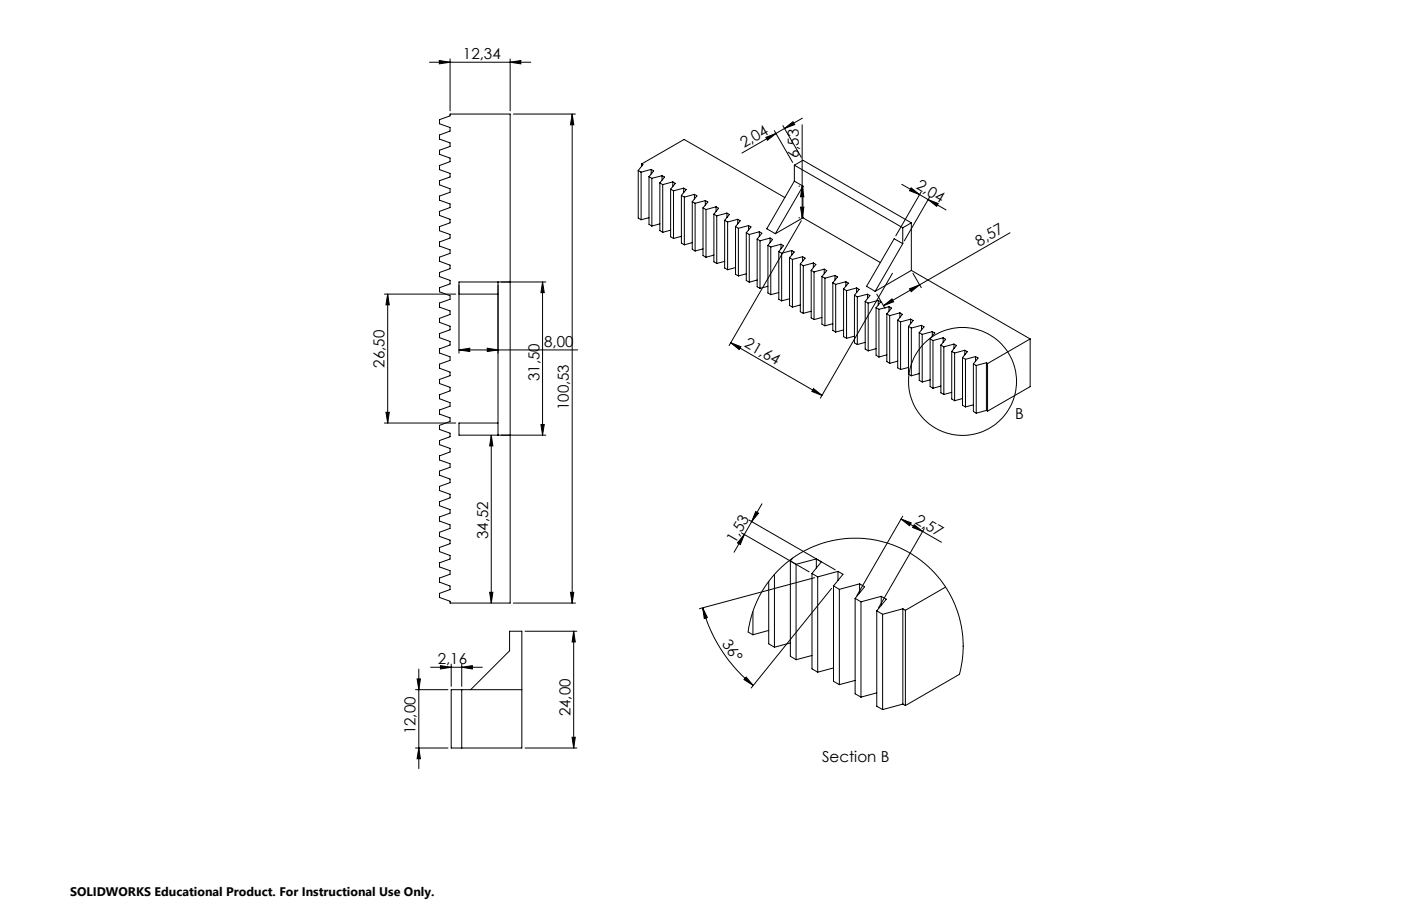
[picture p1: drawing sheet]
<svg xmlns="http://www.w3.org/2000/svg" width="432mm" height="279mm" viewBox="0 0 432 279" stroke-linecap="round" stroke-linejoin="round" font-family="sans-serif">
<g fill="none" stroke="#000" stroke-width=".31">
<path d="M132.4 19.2h31.2M135.4 18.7l3.3 .5-3.3 .5zM138.7 18.2v16M157.2 19.2l3.3-.5v1zM157.2 18.2v16M135.5 36.9l3.2-1.2v-.5h18.5v150.8h-18.5v-.6l-3.2-1.1v-1.3l3.2-1.2v-1.1l-3.2-1.2v-1.2l3.2-1.2v-1.1l-3.2-1.2v-1.2l3.2-1.2v-1.1l-3.2-1.2v-1.3l3.2-1.1v-1.1l-3.2-1.2v-1.3l3.2-1.2v-1l-3.2-1.2v-1.3l3.2-1.1v-1.1l-3.2-1.2v-1.3l3.2-1.2v-1.1l-3.2-1.1v-1.3l3.2-1.2v-1.1l-3.2-1.2v-1.2l3.2-1.2v-1.1l-3.2-1.1v-1.3l3.2-1.2v-1.1l-3.2-1.2v-1.2l3.2-1.2v-1.1l-3.2-1.2v-1.2l3.2-1.2v-1.1l-3.2-1.2v-1.3l3.2-1.1v-1.1l-3.2-1.2v-1.3l3.2-1.2v-1l-3.2-1.2v-1.3l3.2-1.1v-1.1l-3.2-1.2v-1.3l3.2-1.2v-1.1l-3.2-1.1v-1.3l3.2-1.2v-1.1l-3.2-1.2v-1.2l3.2-1.2v-1.1l-3.2-1.2v-1.2l3.2-1.2v-1.1l-3.2-1.2v-1.2l3.2-1.2v-1.1l-3.2-1.2v-1.3l3.2-1.1v-1.1l-3.2-1.2v-1.3l3.2-1.1v-1.1l-3.2-1.2v-1.3l3.2-1.2v-1.1l-3.2-1.1v-1.3l3.2-1.2v-1.1l-3.2-1.1v-1.3l3.2-1.2v-1.1l-3.2-1.2v-1.2l3.2-1.2v-1.1l-3.2-1.2v-1.2l3.2-1.2v-1.1l-3.2-1.2v-1.3l3.2-1.1v-1.1l-3.2-1.2v-1.3l3.2-1.2v-1l-3.2-1.2v-1.3l3.2-1.1v-1.1l-3.2-1.2v-1.3l3.2-1.2v-1.1l-3.2-1.1zM158.2 35.2h19.1M176.4 35.2l.4 3.3h-1zM176.4 35.2v150.8M241.3 38.8l5.7 9.7M241.8 39.6l2.6-2.1 .5 .9zM241.8 39.6l-2.7 1.6"/>
<path d="M247.2 38.5v28.7M247.3 36.4l-5.5 3.2M196.7 52.6l.9 .5M196.7 52.6v14.7l.9 .5M197.6 53.1v14.7M197.8 50.6l.4 .2-1.5 1.8M197.8 50.6l13.1-7.6 31 17.9M197.8 50.6v.7M200 54.5l.9 .5M200 54.5v14.7l.9 .5M200.7 52.2l.8 .5-1.5 1.8M200.7 52.2l-3.1 .9"/>
<path d="M200.7 52.2v1.5M200.9 55v14.7M203.4 56.4l.9 .5M203.4 56.4v14.7l.9 .5M204 54.2l.8 .4-1.4 1.8M204 54.2l-3.1 .8M204 54.2v1.4M204.3 56.9v14.7M206.7 58.3l.9 .5M206.7 58.3v14.7l.9 .6M207.4 56.1l.7 .5-1.4 1.7M207.4 56.1l-3.1 .8"/>
<path d="M207.4 56.1v1.4M207.6 58.8v14.8M210.7 58l.8 .5-1.5 1.8M210.7 58l-3.1 .8M210.7 58v1.4M214 59.9l.8 .5-1.4 1.8M214 59.9l-3.1 .9M214 59.9v1.4M236 42.4l3.1-1.2-2.6 2.1zM238.7 40.3l5.6 9.8M239.1 41.2l-10.4 6M244.8 55.8l-8.5 14.8 2.7 1.5"/>
<path d="M244.8 50.9l33.4 19.3M244.8 50.9l2.7-1.5 33.4 19.3M244.8 50.9v4.9M244.8 55.8l2.7 1.6M246.2 57.4h.3M247.2 57.4l.6 3.3h-1.1zM247.5 57.4v9.8M247.5 57.4l-8.5 14.7M277.9 56.8l5.5 3.2M280.8 57.9l2.6 2.1-3.1-1.2zM283.9 59.2l-7.8 13.5M200 67.1l-2.4 .7"/>
<path d="M203.4 69l-2.5 .7M206.7 71l-2.4 .6M210 60.3l.9 .5M210 60.3v14.7l.9 .5M210 72.9l-2.4 .7M210.9 60.8v14.7M213.4 62.2l.8 .5M213.4 62.2v14.7l.8 .5M213.4 74.8l-2.5 .7M214.2 62.7v14.7M216.7 64.1l.9 .5M216.7 64.1v14.7l.9 .5"/>
<path d="M216.7 76.8l-2.5 .6M217.4 61.9l.8 .4-1.5 1.8M217.4 61.9l-3.2 .8M217.4 61.9v1.4M217.6 64.6v14.7M220 66l.9 .6M220 66v14.8l.9 .4M220 78.7l-2.4 .6M220.7 63.8l.8 .4-1.5 1.8M220.7 63.8l-3.1 .8M220.7 63.8v1.4M220.9 66.6v14.6"/>
<path d="M223.3 67.9l1 .6M223.3 67.9v14.8l1 .5M224 65.7l.8 .4-1.5 1.8M224 65.7l-3.1 .9M224 65.7v1.4M224.3 68.5v14.7M226.7 69.9l.9 .5M226.7 69.9v14.7l.9 .5M227.4 67.6l.7 .5-1.4 1.8M227.4 67.6l-3.1 .9M227.4 67.6v1.4M227.6 70.4v14.7"/>
<path d="M230 71.8l.9 .5M230 71.8v14.7l.9 .5M230.7 69.6l.8 .4-1.5 1.8M230.7 69.6l-3.1 .8M230.7 69.6v1.4M230.9 72.3v14.7M233.4 73.7l.8 .6M233.4 73.7v14.7l.8 .5M234 71.5l.8 .4-1.4 1.8M234 71.5l-3.1 .8M234 71.5v1.4M234.2 74.3v14.6"/>
<path d="M236.7 75.7l.9 .5M236.7 75.7v14.6l.9 .6M237.3 73.4l.8 .4-1.4 1.9M237.3 73.4l-3.1 .9M237.3 73.4v1.4M237.6 76.2v14.7M240 77.6l.9 .5M240 77.6v14.7l.9 .5M240.7 75.3l.8 .5-1.5 1.8M240.7 75.3l-3.1 .9M240.7 75.3v1.4M240.9 78.1v14.7"/>
<path d="M243.3 79.5l.9 .5M243.3 79.5v14.7l.9 .5M244 77.3l.8 .4-1.5 1.8M244 77.3l-3.1 .8M244 77.3v1.4M246.2 67.2h.3M246.7 63.9h1.1l-.6 3.3zM247 68.1l-22.3 38.5M247.4 79.2l.7 .4-1.4 1.8M247.4 79.2l-3.2 .8M247.4 79.2v1.4M247.5 67.2l-8.5 4.9"/>
<path d="M247.5 67.2l23.8 13.8M278.2 75.1l-2.6-1.5-8.5 14.7 2.6 1.6M278.2 75.1l-8.5 14.8M278.2 70.2v4.9M280.9 68.7v14.7M280.9 68.7l-2.7 1.5M283.4 60l2.7 1.6M286.1 61.6l3.1 1.2-.5 .8zM286.1 61.6l5.5 3.1M286.6 60.7l-7.9 13.6M311.3 71.8l-27.9 16M118.5 90.7h22"/>
<path d="M119.5 90.7l.5 3.3h-1zM119.5 90.7v39.8M141.5 90.7h12M153.5 87v47.2M167.2 87l.5 3.2h-1zM167.2 87v47.2M168.2 87h-26.7v21.9M223.3 80.6l-2.4 .6M226.7 82.5l-2.4 .7M230 84.5l-2.4 .6M233.4 86.4l-2.5 .6M236.7 88.3l-2.5 .6"/>
<path d="M240 90.2l-2.4 .7M243.3 92.1l-2.4 .7M244.2 80v14.7M246.7 81.4l.9 .6M246.7 81.4v14.7l.9 .5M246.7 94.1l-2.5 .6M247.6 82v14.6M250 83.4l.9 .5M250 83.4v14.6l.9 .6M250 96l-2.4 .6M250.7 81.1l.8 .5-1.5 1.8M250.7 81.1l-3.1 .9"/>
<path d="M250.7 81.1v1.4M250.9 83.9v14.7M253.3 85.3l.9 .5M253.3 85.3v14.7l.9 .5M253.3 97.9l-2.4 .7M254 83l.8 .5-1.5 1.8M254 83l-3.1 .9M254 83v1.4M254.2 85.8v14.7M256.7 87.2l.9 .5M256.7 87.2v14.7l.9 .5M256.7 99.8l-2.5 .7"/>
<path d="M257.4 84.9l.7 .5-1.4 1.8M257.4 84.9l-3.2 .9M257.4 84.9v1.5M257.6 87.7v14.7M260 89.1l.9 .5M260 89.1v14.7l.9 .5M260.7 86.9l.8 .4-1.5 1.8M260.7 86.9l-3.1 .8M260.7 86.9v1.4M260.9 89.6v14.7M263.3 91.1l.9 .4M263.3 91.1v14.6l.9 .6"/>
<path d="M264 88.8l.8 .5-1.5 1.8M264 88.8l-3.1 .8M264 88.8v1.4M264.2 91.5v14.8M266.7 93l.9 .5M266.7 93v14.7l.9 .5M267.4 90.7l.7 .5-1.4 1.8M267.4 90.7l-3.2 .8M267.4 90.7v1.4M267.6 93.5v14.7M270 94.9l.9 .5M270 94.9v14.7l.9 .5"/>
<path d="M270.2 90.7l2.6 4.4M270.7 92.6l.8 .5-1.5 1.8M270.7 92.6l-3.1 .9M270.7 92.6v1.5M270.9 95.4v14.7M272.3 94.3l2.6-2.1 .5 .9zM273.3 96.8l.9 .5M273.3 96.8v14.7l.9 .5M274 94.6l.8 .4-1.5 1.8M274 94.6l-3.1 .8M274 94.6v1.4M274.2 97.3v14.7"/>
<path d="M275.1 84.3l-22.3 38.5M276.7 98.7l.9 .6M276.7 98.7v14.8l.9 .4M277.4 96.5l.7 .4-1.4 1.8M277.4 96.5l-3.2 .8M277.4 96.5v1.4M277.6 99.3v14.6M280.3 89.1l3.1-1.3-2.6 2.2zM280.7 98.4l.7 .4-1.4 1.8M280.7 98.4l-3.1 .9M280.7 98.4v1.4M280.9 83.4l-11.2 6.5"/>
<path d="M280.9 83.4l36.6 21.1M281.4 84.3l2.6 4.4M283.4 87.8l-11.1 6.5M141.5 107.9l3.3-.5v1zM141.5 107.9h36.5M150.2 107.4l3.3 .5-3.3 .5zM225.2 105.7l3.2 1.2-.6 .9zM225.2 105.7l28.1 16.2M250.7 119.8l2.6 2.1-3.1-1.2zM260 101.7l-2.4 .7M263.3 103.7l-2.4 .6M266.7 105.6l-2.5 .7"/>
<path d="M270 107.5l-2.4 .7M273.3 109.4l-2.4 .7M276.7 111.4l-2.5 .6M280 100.6l.9 .6M280 100.6v14.8l.9 .5M280 113.3l-2.4 .6M280.9 101.2v14.7M283.3 102.6l.9 .5M283.3 102.6v14.7l.9 .5M283.3 115.2l-2.4 .7M284 100.3l.8 .5-1.5 1.8M284 100.3l-3.1 .9"/>
<path d="M284 100.3v1.4M284.2 103.1v14.7M286.7 104.5l.8 .5M286.7 104.5v14.7l.8 .5M286.7 117.2l-2.5 .6M287.3 102.3l.8 .4-1.4 1.8M287.3 102.3l-3.1 .8M287.3 102.3v1.4M287.5 105v14.7M290 106.4l.9 .6M290 106.4v14.7l.9 .5M290 119.1l-2.5 .6"/>
<path d="M290.7 104.2l.8 .4-1.5 1.8M290.7 104.2l-3.2 .8M290.7 104.2v1.4M290.9 107v14.6M293.3 108.4l.9 .5M293.3 108.4v14.6l.9 .6M294 106.1l.8 .4-1.5 1.9M294 106.1l-3.1 .9M294 106.1v1.4M294.2 108.9v14.7M296.7 110.3l.9 .5M296.7 110.3v14.7l.9 .5"/>
<path d="M297.4 108l.7 .5-1.4 1.8M297.4 108l-3.2 .9M297.4 108v1.4M297.6 110.8v14.7M300 112.2l.9 .5M300 112.2v14.7l.9 .5M300.7 110l.7 .4-1.4 1.8M300.7 110l-3.1 .8M300.7 110v1.4M300.9 112.7v14.7M304 111.9l.4 .2M304 111.9l-3.1 .8"/>
<path d="M304 111.9v14.7M304.4 112.1v14.7M317.5 104.5l-13.1 7.6M317.5 104.5v14.7l-13.1 7.6M118.5 130.5h22M119 127.1h1l-.5 3.4zM151.4 134.2l.5 3.3h-1zM151.4 134.2v51.8M153.5 130.5h-12v3.7h26.7M166.7 130.9h1l-.5 3.3zM293.3 121l-2.4 .6M296.7 122.9l-2.5 .7"/>
<path d="M300 124.8l-2.4 .7M304 126.6l-3.1 .8M304 126.6l.4 .2M232.9 157.8l.9 .5-2.1 2.6zM234.8 155.4l-3.1 5.5M278.2 159.2l-14.1 24.5M228.5 164.3l20.9 12.1M229.4 164.8l-1.2 3.1-.9-.5zM229.4 164.8l-3.2 5.5M230.8 160.4l26.6 15.3M231.7 160.9l-2.3 3.9M236.9 179.3v19.2l1.8 1.1"/>
<path d="M238.7 177.1v22.5M244.3 172.1l-.7 .9v29.4l1.8 1M250.3 176.8l1.7 1.1M250.3 176.8v29.5l1.7 1M251.1 178.2l-35.5 9.5M251.6 172.4l1.6 .8-2.9 3.6M251.6 172.4l-6.2 1.6v29.4M251.6 172.4v2.8M252 177.9v29.4M258.3 176.2l1.5 .9-2.9 3.6M258.3 176.2l-6.3 1.7M258.3 176.2v2.8"/>
<path d="M277.7 160.1l3.1 1.2-.5 .8zM277.7 160.1l6.7 3.8M281.8 161.8l2.6 2.1-3.1-1.2zM284.4 163.9l5.8 3.3M284.9 163l-14.2 24.5M150.9 182.7h1l-.5 3.3zM158.2 186h19.1M161.8 194.7h16M175.8 182.7h1l-.4 3.3zM176.8 194.7l.5 3.3h-1zM176.8 194.7v36M216.6 187.4l1.4 3-.9 .3z"/>
<path d="M216.6 187.4a46.2 46.2 0 0 0 15.5 23.9M232.1 195.8l-1.5-.9 .3-1.9 1.4-5.1 2.4-5.2 2.2-3.4 2.6-3 2.8-2.6 4.4-3.1 3.1-1.7 4-1.5 2.7-.7 4.9-.7 4.8 .1 4.2 .6 3.4 .9 3.6 1.3 3.5 1.9 4.1 2.9 3.7 3.7 3 4 2.3 4.3 1.6 4.3 .8 3.7 .5 4.7-.2 4.7-1 4.9-16.7 9.6M232.1 188.6v7.2M236.9 194.4l-4.8 1.4M243.6 198.3l-4.9 1.3M256.3 181.5l-24.8 30.7M256.9 180.7l1.8 1.1M256.9 180.7v29.4l1.8 1M258.7 181.8v29.3M263.6 184.5l1.8 1.1M263.6 184.5v29.5l1.8 1M264.9 180.1l1.6 .8-2.9 3.6"/>
<path d="M264.9 180.1l-6.2 1.7M264.9 180.1v2.7M265.4 185.6v29.4M270.2 188.4l1.8 1M270.2 188.4v29.4l1.8 1M271.6 183.9l1.6 .9-3 3.6M271.6 183.9l-6.2 1.7M271.6 183.9v2.8M272 189.4v29.4M278.3 187.7v29.4M278.3 187.7l.7 .5M278.3 187.7l-6.3 1.7"/>
<path d="M279 188.2v29.4M291.4 181l-12.4 7.2M128.1 212.7h10M128.6 209.4h1l-.5 3.3zM129.1 206.3v30.7M132.7 205.8h16M135.7 205.3l3.4 .5-3.4 .5zM139.1 204.8v6.9M142.3 205.8l3.3-.5v1zM142.3 204.8v6.9M142.3 212.7v18M145.1 212.7l12-12v-6h3.7v36h-21.7v-18h21.7"/>
<path d="M230 208.8l2.1 2.5-2.8-1.7zM250.3 202.1l-4.9 1.3M256.9 206l-4.9 1.3M263.6 209.8l-4.9 1.3M270.2 213.7l-4.8 1.3M278.3 217.1l-6.3 1.7M278.3 217.1l.7 .5M128.1 230.7h10M129.1 230.7l.5 3.3h-1zM161.8 230.7h16M176.3 227.4h1l-.5 3.3z"/>
<circle cx="296.7" cy="117.6" r="16.6"/>
</g>
<g fill="#000">
<path d="M135.4 18.7l3.3 .5-3.3 .5zM157.2 19.2l3.3-.5v1z"/>
<path d="M176.4 35.2l.4 3.3h-1zM175.8 182.7h1l-.4 3.3zM167.2 87l.5 3.2h-1zM166.7 130.9h1l-.5 3.3zM176.8 194.7l.5 3.3h-1zM176.3 227.4h1l-.5 3.3zM247.2 57.4l.6 3.3h-1.1zM246.7 63.9h1.1l-.6 3.3z"/>
<path d="M236 42.4l3.1-1.2-2.6 2.1zM241.8 39.6l2.6-2.1 .5 .9z"/>
<path d="M280.8 57.9l2.6 2.1-3.1-1.2zM286.1 61.6l3.1 1.2-.5 .8z"/>
<path d="M119.5 90.7l.5 3.3h-1zM119 127.1h1l-.5 3.4z"/>
<path d="M272.3 94.3l2.6-2.1 .5 .9zM280.3 89.1l3.1-1.3-2.6 2.2z"/>
<path d="M150.2 107.4l3.3 .5-3.3 .5zM141.5 107.9l3.3-.5v1z"/>
<path d="M225.2 105.7l3.2 1.2-.6 .9zM250.7 119.8l2.6 2.1-3.1-1.2z"/>
<path d="M151.4 134.2l.5 3.3h-1zM150.9 182.7h1l-.5 3.3z"/>
<path d="M232.9 157.8l.9 .5-2.1 2.6zM229.4 164.8l-1.2 3.1-.9-.5z"/>
<path d="M281.8 161.8l2.6 2.1-3.1-1.2zM277.7 160.1l3.1 1.2-.5 .8z"/>
<path d="M216.6 187.4l1.4 3-.9 .3zM230 208.8l2.1 2.5-2.8-1.7z"/>
<path d="M135.7 205.3l3.4 .5-3.4 .5zM142.3 205.8l3.3-.5v1z"/>
<path d="M129.1 230.7l.5 3.3h-1zM128.6 209.4h1l-.5 3.3z"/>
</g>
<g font-size="4.7">
<text x="142.7" y="18.1">12,34</text>
<text x="229.3" y="45.7" transform="rotate(-30 229.3 45.7)">2,04</text>
<text x="246.2" y="48.8" transform="rotate(-90 246.2 48.8)">6,53</text>
<text x="282.1" y="58.1" transform="rotate(30 282.1 58.1)">2,04</text>
<text x="301.8" y="76.1" transform="rotate(-30 301.8 76.1)">8,57</text>
<text x="167.7" y="106.9">8,00</text>
<text x="229.2" y="106.8" transform="rotate(30 229.2 106.8)">21,64</text>
<text x="118.5" y="113.4" transform="rotate(-90 118.5 113.4)">26,50</text>
<text x="166.2" y="117.5" transform="rotate(-90 166.2 117.5)">31,50</text>
<text x="175.3" y="126.5" transform="rotate(-90 175.3 126.5)">100,53</text>
<text x="312.9" y="129.2">B</text>
<text x="281.7" y="161.2" transform="rotate(30 281.7 161.2)">2,57</text>
<text x="150.4" y="166.3" transform="rotate(-90 150.4 166.3)">34,52</text>
<text x="226.6" y="167.7" transform="rotate(-60 226.6 167.7)">1,53</text>
<text x="222.3" y="198.7" transform="rotate(55 222.3 198.7)">36°</text>
<text x="134.9" y="204.8">2,16</text>
<text x="175.8" y="220.9" transform="rotate(-90 175.8 220.9)">24,00</text>
<text x="128.1" y="226.5" transform="rotate(-90 128.1 226.5)">12,00</text>
<text x="253.4" y="234.9">Section B</text>
</g>
<text font-size="3.8" x="21.6" y="276.3">SOLIDWORKS Educational Product. For Instructional Use Only.</text>
</svg>
